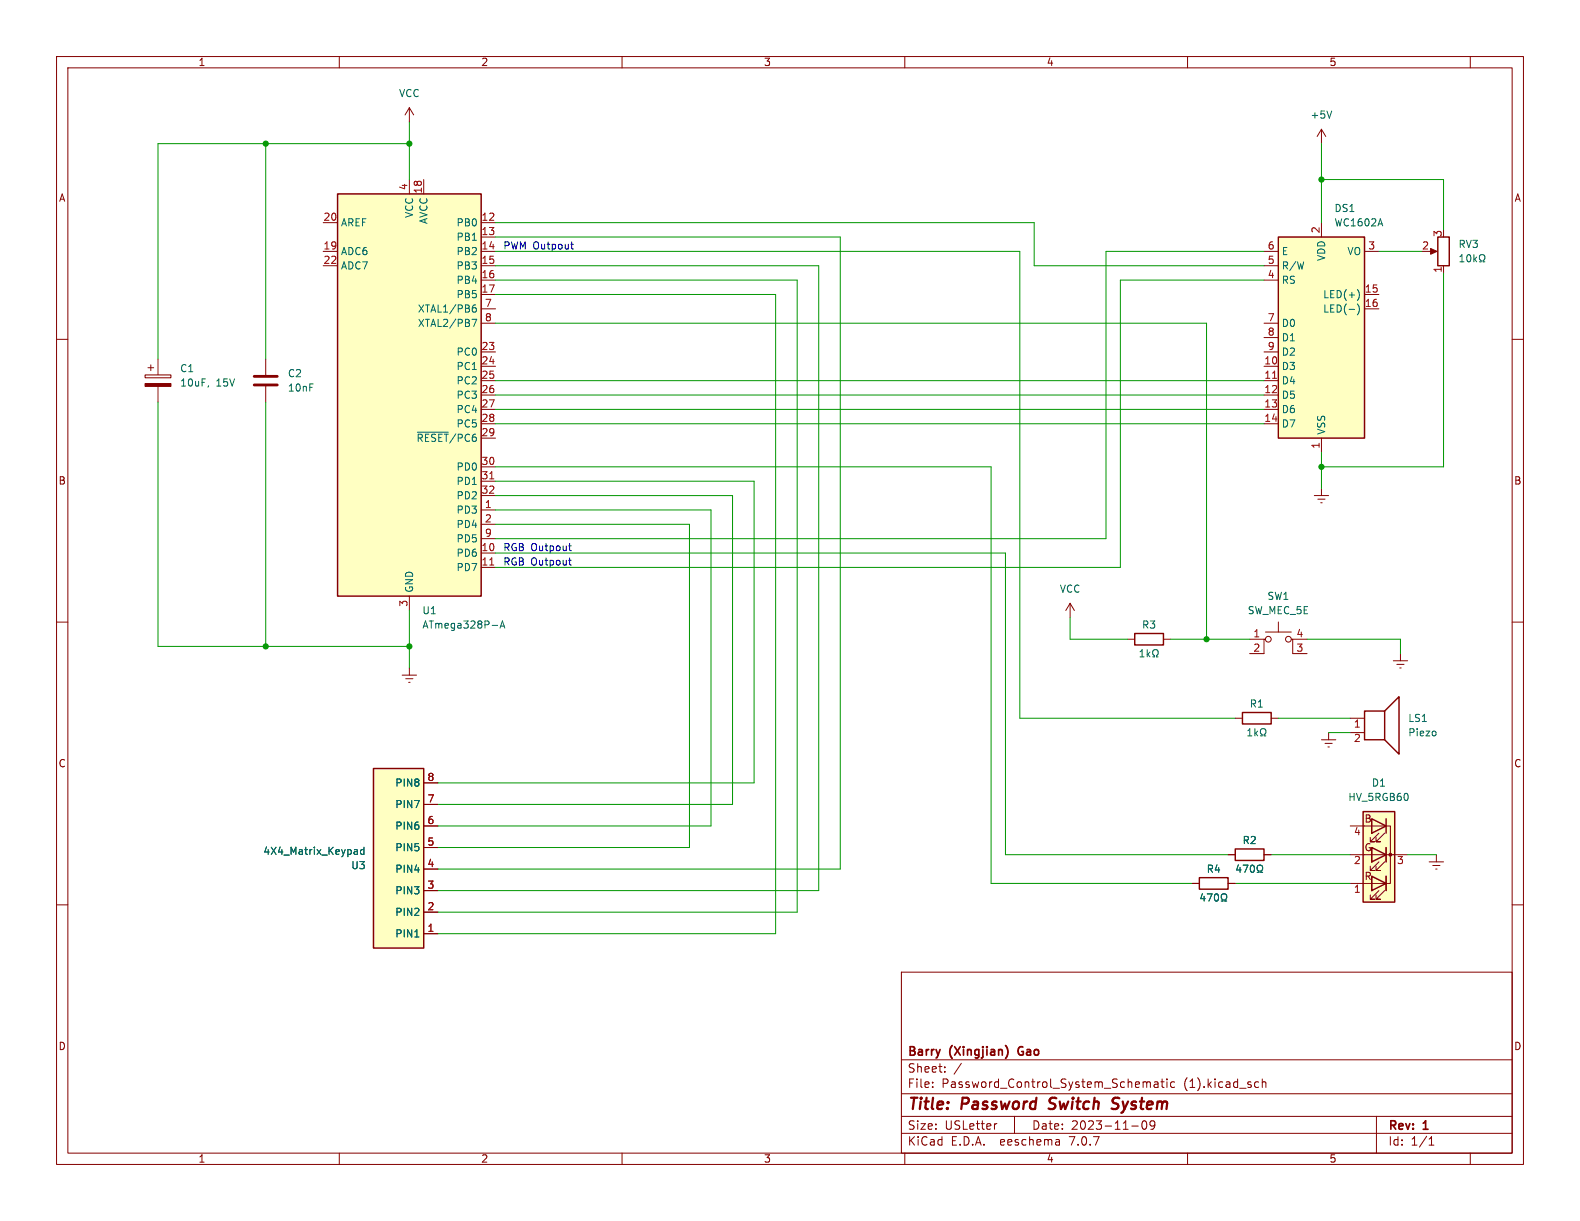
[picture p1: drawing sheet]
<svg xmlns="http://www.w3.org/2000/svg" width="279mm" height="216mm" viewBox="0 0 279 216" stroke-linecap="round" stroke-linejoin="round" font-family="sans-serif">
<g fill="none" stroke="#840000" stroke-width=".18">
<path d="M10 10h259.4v195.9h-259.4zM12 12h255.4v191.9h-255.4zM60 10v2M72.4 19.1l-.8 1.2M72.4 19.1v2.5M72.4 19.1l.8 1.2M110 10v2M160 10v2M210 10v2M260 10v2M57.1 39.4h2.6M72.4 31.8v2.5"/>
<path d="M74.9 31.8v2.5M85.1 39.4h2.5M233.7 22.9v2.5M233.7 39.4v2.5M233.7 22.9l-.8 1.2M233.7 22.9l.7 1.2M10 60h2M57.1 44.5h2.6M57.1 47h2.6M85.1 41.9h2.5M85.1 44.5h2.5M85.1 47h2.5"/>
<path d="M85.1 49.5h2.5M85.1 52.1h2.5M85.1 54.6h2.5M85.1 57.2h2.5M223.5 44.5h2.6M223.5 47h2.6M223.5 49.5h2.6M223.5 57.2h2.6M223.5 59.7h2.6M241.3 44.5h2.5M241.3 52.1h2.5M241.3 54.6h2.5"/>
<path d="M252.7 44.5h1M255.3 47v1.3M267.4 60h2M25.7 66.3h4.5v.5h-4.5zM26.2 65h1M26.7 64.5v1M27.9 63.5v2.8M27.9 68.3v2.8M47 63.5v2.8M47 68.3v2.8M85.1 62.2h2.5M85.1 64.8h2.5"/>
<path d="M85.1 67.3h2.5M85.1 69.9h2.5M85.1 72.4h2.5M85.1 74.9h2.5M85.1 77.5h2.5M223.5 62.2h2.6M223.5 64.8h2.6M223.5 67.3h2.6M223.5 69.9h2.6M223.5 72.4h2.6M223.5 74.9h2.6M233.7 77.5v2.5"/>
<path d="M85.1 87.6h2.5M85.1 90.2h2.5M85.1 97.8h2.5M85.1 92.7h2.5M85.1 82.6h2.5M85.1 85.1h2.5M85.1 95.3h2.5M232.4 87.6h2.5M233 88.3h1.3M233.6 88.9h.2M233.7 86.4v1.2M10 110h2"/>
<path d="M71.1 119.4h2.6M72.4 105.4v2.6M72.4 118.1v1.3M85.1 100.3h2.5M189.2 106.7l-.7 1.3M189.2 106.7v2.5M189.2 106.7l.8 1.3M199.4 113h1.3M205.7 113h1.3M221 113h2.5M223.8 113h-.3v2.6h-2.5M223.8 111.8h4.5"/>
<path d="M226.1 110v1.8M228.3 113h.3v2.6h2.5M228.6 113h2.5M246.4 116.8h2.5M247 117.5h1.3M247.5 118.1h.3M247.6 115.6v1.2M267.4 110h2M71.8 120h1.2M72.3 120.7h.2M74.9 138.4h2.6M218.4 127h1.3"/>
<path d="M224.8 127h1.3M233.7 130.8h2.5M234.3 131.4h1.3M234.8 132.1h.3M234.9 129.5v1.3M238.8 127h2.5M238.8 129.5h2.5M10 160h2M74.9 153.7h2.6M74.9 146.1h2.6M74.9 157.5h2.6M74.9 149.9h2.6"/>
<path d="M74.9 142.2h2.6M210.8 156.2h1.3M217.2 151.1h1.2M217.2 156.2h1.2M223.5 151.1h1.3M238.8 146.1h2.5M238.8 151.1h2.5M238.8 156.2h2.5M242.6 149.9v2.5zM242.6 152.4h.1M242.6 154.9v2.6zM242.6 157.5h.1"/>
<path d="M242.6 146.1h2.5M242.6 151.1h6.3M243.8 147.3l-1.5 1.5h.8h-.8v-.7M243.8 152.4l-1.5 1.5h.8h-.8v-.7M243.8 157.5l-1.5 1.5h.8h-.8v-.8M244.9 146.1h1v10.1h-3.3M244.9 147.3l-1.6 1.5h.8h-.8v-.7M244.9 152.4l-1.6 1.5h.8h-.8v-.7M244.9 157.5l-1.6 1.5h.8h-.8v-.8M245.1 149.9v2.5M245.1 154.9v2.6M252.7 152.4h2.6"/>
<path d="M253.4 153h1.2M253.9 153.7h.2M254 151.1v1.3M267.4 160h2M74.9 165.1h2.6M74.9 161.3h2.6M159.4 171.9h108v32h-108zM159.4 197.4h108M159.4 193.4h108M159.4 187.4h108M164.9 192.1v.2M164.9 191.4v.1"/>
<path d="M167.1 189.4v.2M167.1 188.7v.1M170 188l-1.3 1.9M176.3 198.7l-.3 .1M179.4 197.4v3M200.1 199.1h1.2M202.1 198.3a.81 .81 0 0 0 .3 1.4l.2-.2 .2-.4-.2-.8M203.2 191.3l.2 .2v.8M203.4 198.3v.5l.1 .2 .4 .1 .3-.3M204.1 191.4h.6l.1 .9M204.1 198.3a.99 .99 0 0 1-.3 1.4h-.3M204.8 191.6l-.5 .1a.29 .29 0 0 0-.2 .3 .29 .29 0 0 0 .2 .3l.5-.1"/>
<path d="M205.3 191.3h.6M205.5 190.8v1.3l.4 .2M206.4 190.8v.1M206.4 191.3v1M207.7 191.4l-.4-.1-.3 .3v.4l.1 .2h.6M222.1 191.3l.5 .1M222.6 192.2l-.5 .1M223.2 191.4l.2-.1 .4 .1 .1 .9M223.2 190.8v1.5M243.4 197.4v6.5M60 203.9v2M110 203.9v2"/>
<path d="M159.4 200.4h108M160 203.9v2M187.3 201.6l.1 .9M187.4 202.4l-.2 .1M187.4 201.8l-.2 .1M210 203.9v2M252.7 202.5h.9M252.7 201.4l.4-.4v1.5M260 203.9v2"/>
<circle cx="224.3" cy="113" r=".51"/>
<circle cx="227.8" cy="113" r=".51"/>
</g>
<path d="M185.4 196l.3 .1M185.7 194.3l-.1 .4 .1 .2M197.6 195.9a.85 .85 0 0 1-1 .1M197.7 194.1l-.7 .1a.46 .46 0 0 0-.3 .5 .46 .46 0 0 0 .4 .4l.5 .1" fill="none" stroke="#840000" stroke-width=".4"/>
<path d="M178.2 185.5v1M180.2 185.3l-.2 .4 .2 .7" fill="none" stroke="#840000" stroke-width=".3"/>
<g fill="#ffffc2" stroke="#ffffc2" stroke-width=".18">
<path d="M241 143.5h5.6v16h-5.6z"/>
<path d="M66 135.9h8.9v31.7h-8.9z"/>
<path d="M59.7 34.3h25.4v71.1h-25.4z"/>
<path d="M226.1 41.9h15.2v35.6h-15.2z"/>
</g>
<g fill="#840000" stroke="#840000" stroke-width=".18">
<path d="M25.7 67.8h4.5v.5h-4.5z"/>
<path d="M253 43.9l1.1 .6-1.1 .5z"/>
<circle cx="245.9" cy="151.1" r=".25"/>
</g>
<g fill="none" stroke="#840000" stroke-width=".25">
<path d="M59.7 34.3h25.4v71.1h-25.4zM226.1 41.9h15.2v35.6h-15.2zM254.3 41.9h2v5.1h-2zM200.7 112h5v2h-5zM66 135.9h8.9v31.7h-8.9zM219.7 126h5.1v2h-5.1zM241.3 125.7h3.6v5.1h-3.6zM244.9 125.7l2.5-2.5v10.2l-2.5-2.6M212.1 155.2h5.1v2h-5.1zM218.4 150.1h5.1v2h-5.1zM241 143.5h5.6v16h-5.6zM242.6 144.8l2.5 1.3-2.5 1.2z"/>
<path d="M242.6 149.9l2.5 1.2-2.5 1.3zM242.6 154.9l2.5 1.3-2.5 1.3zM245.1 144.8v2.5M245.1 149.9v2.5M245.1 154.9v2.6"/>
</g>
<g fill="none" stroke="#006464" stroke-width=".18">
<path d="M235.5 19.6l-.4 1.3M83.5 56.5h.8l-.5 1.2M83.6 54.5l.4-.1 .2 .2-.1 .5-.3 .1-.2-.1M84.1 53.9l-.3 .1-.2 .2M240 51.2a1.46 1.46 0 0 1 0 1.9M240 53.7a1.46 1.46 0 0 1 0 2M258.2 46.3h.7M258.2 45.4l.3-.4v1.3M259.5 45.2l.2-.2a.68 .68 0 0 1 .4 .7 .68 .68 0 0 1-.4 .6l-.2-.1-.1-.4zM260.6 45v1.3M260.8 45.8l.3 .5M261.1 45.5l-.5 .4"/>
<path d="M261.6 46.3h.3v-.2a.54 .54 0 0 1-.3-.8 .54 .54 0 0 1 .8-.2 .59 .59 0 0 1-.1 1v.2h.3M36.9 68.2l-.1 .3M73.8 76.4h5.5M87 110.6h1M88.4 111.1l.4-1.3 .5 1.3M88.5 110.7h.6M201.6 116.1h.7M201.6 115.2l.4-.3v1.2M202.9 114.9v1.2M203 115.7l.4 .4M203.4 115.3l-.5 .5M203.8 116.1h.3v-.2a.54 .54 0 0 1-.2-.7 .54 .54 0 0 1 .7-.3 .58 .58 0 0 1-.1 1v.2h.3"/>
<path d="M220.6 130.1h.8M220.6 129.2l.4-.4v1.3M221.9 128.8v1.3M222 129.6l.4 .5M222.4 129.3l-.5 .5M222.9 130.1h.3v-.2a.54 .54 0 0 1-.3-.8 .54 .54 0 0 1 .8-.2 .58 .58 0 0 1-.1 1v.2h.3M253.9 129.4v.6M62.8 150.2l.3 .1 .1 .8M63.2 151l-.4 .1M63.2 150.5l-.4 .1M64.4 150.3l-.4-.1-.2 .3 .1 .5h.5M64.4 149.8v1.3"/>
<path d="M212.6 158l-.3 .9h.8M212.9 158.5v.8M213.5 158.1h.8l-.5 1.2M214.9 158.1h.2a.68 .68 0 0 1 .4 .6 .68 .68 0 0 1-.4 .6 .84 .84 0 0 1-.2-1.2zM216 159.3h.3v-.2a.54 .54 0 0 1-.3-.8 .54 .54 0 0 1 .7-.2 .58 .58 0 0 1-.1 1v.2h.3M219 152.9l-.3 .9h.8M219.3 153.4v.8M219.8 153h.9l-.6 1.2M221.3 153h.1a.68 .68 0 0 1 .4 .6 .68 .68 0 0 1-.4 .6 .84 .84 0 0 1-.1-1.2zM222.3 154.2h.3v-.2a.54 .54 0 0 1-.3-.7 .54 .54 0 0 1 .8-.3 .58 .58 0 0 1-.1 1v.2h.3M73.4 165.7h.7"/>
</g>
<path d="M225 66.9h.8M86.6 99.9h.7M86.6 84.7h.7" fill="none" stroke="#a90000" stroke-width=".18"/>
<path d="M45 68.1h4M45 66.5h4" fill="none" stroke="#840000" stroke-width=".51"/>
<path d="M100.9 43.2h.5M101.1 43.9l.3 .1M100.6 99.1h.4M100.6 96.5h.4M100.7 99.7l.3 .2M100.7 97.2l.3 .2" fill="none" stroke="#0000c2" stroke-width=".18"/>
<g fill="none" stroke="#009600" stroke-width=".18">
<path d="M47 25.4v38.1M72.4 25.4h-44.5v38.1M72.4 21.6v10.2M87.6 39.4h95.3v7.6h40.6M233.7 31.8h21.6v8.8M233.7 25.4v14M87.6 47h57.2v110.5h-67.3M87.6 52.1h49.6v113h-59.7M87.6 44.5h92.7v82.5h38.1M87.6 49.5h53.4v111.8h-63.5M87.6 41.9h61v111.8h-71.1M87.6 57.2h125.8v55.8"/>
<path d="M223.5 44.5h-27.9v50.8h-108M223.5 49.5h-25.4v50.8h-110.5M243.8 44.5h7.7M255.3 48.3v34.3h-21.6M27.9 71.1v43.2h44.5M47 71.1v43.2M87.6 72.4h135.9M87.6 69.9h135.9M87.6 67.3h135.9M87.6 74.9h135.9M87.6 97.8h90.2v53.3h39.4M87.6 82.6h87.7v73.6h35.5"/>
<path d="M87.6 90.2h38.1v55.9h-48.2M87.6 92.7h34.3v57.2h-44.4M87.6 85.1h45.7v53.3h-55.8M87.6 87.6h41.9v54.6h-52M233.7 80v6.4M72.4 108v10.1M189.2 109.2v3.8h10.2M207 113h14M231.1 113h16.5v2.6M226.1 127h12.7M234.9 129.5h3.9M218.4 156.2h20.4"/>
<path d="M224.8 151.1h14M248.9 151.1h5.1"/>
</g>
<g fill="#009600" stroke="#009600" stroke-width=".18">
<circle cx="213.4" cy="113" r=".46"/>
<circle cx="233.7" cy="82.6" r=".46"/>
<circle cx="47" cy="114.3" r=".46"/>
<circle cx="72.4" cy="114.3" r=".46"/>
<circle cx="47" cy="25.4" r=".46"/>
<circle cx="72.4" cy="25.4" r=".46"/>
<circle cx="233.7" cy="31.8" r=".46"/>
</g>
<g font-size="2.8" fill="#840000">
<text x="160.4" y="196.8">Title:</text>
<text x="170.1" y="196.8">Password</text>
<text x="186.4" y="196.8">Switch</text>
<text x="198.3" y="196.8">System</text>
</g>
<g font-size="2.1" fill="#840000">
<text x="160.4" y="189.9">Sheet:</text>
<text x="160.4" y="187.1">Barry</text>
<text x="168" y="187.1">(Xingjian)</text>
<text x="180.7" y="187.1">Gao</text>
<text x="160.4" y="192.6">File:</text>
<text x="166.5" y="192.6">Password_Control_System_Schematic</text>
<text x="209.4" y="192.6">(1).kicad_sch</text>
<text x="160.4" y="202.8">KiCad</text>
<text x="160.4" y="200">Size:</text>
<text x="167.1" y="200">USLetter</text>
<text x="168.1" y="202.8">E.D.A.</text>
<text x="177" y="202.8">eeschema</text>
<text x="182.4" y="200">Date:</text>
<text x="189.4" y="202.8">7.0.7</text>
<text x="189.4" y="200">2023-11-09</text>
<text x="245.4" y="200.2">Rev:</text>
<text x="245.4" y="202.8">Id:</text>
<text x="249.5" y="202.8">1/1</text>
<text x="251.8" y="200.2">1</text>
</g>
<g font-size="1.8" fill="#840000">
<text x="35" y="11.9">1</text>
<text x="85" y="11.9">2</text>
<text x="135" y="11.9">3</text>
<text x="185" y="11.9">4</text>
<text x="235" y="11.9">5</text>
<text x="10.3" y="35.9">A</text>
<text x="267.7" y="35.9">A</text>
<text x="10.3" y="85.9">B</text>
<text x="267.7" y="85.9">B</text>
<text x="10.3" y="135.9">C</text>
<text x="267.7" y="135.9">C</text>
<text x="241.2" y="145.7">B</text>
<text x="241.2" y="150.7">G</text>
<text x="241.2" y="155.8">R</text>
<text x="10.3" y="185.9">D</text>
<text x="267.7" y="185.9">D</text>
<text x="35" y="205.8">1</text>
<text x="85" y="205.8">2</text>
<text x="135" y="205.8">3</text>
<text x="185" y="205.8">4</text>
<text x="235" y="205.8">5</text>
</g>
<g font-size="1.8" fill="#006464">
<text x="70.5" y="17.4">VCC</text>
<text x="231.6" y="21.2">+5V</text>
<text x="60.2" y="40.2">AREF</text>
<text x="73.3" y="38.6" transform="rotate(-90 73.3 38.6)">VCC</text>
<text x="75.8" y="39.7" transform="rotate(-90 75.8 39.7)">AVCC</text>
<text x="80.6" y="40.2">PB0</text>
<text x="235.9" y="37.7">DS1</text>
<text x="235.9" y="40.2">WC1602A</text>
<text x="60.2" y="45.3">ADC6</text>
<text x="60.2" y="47.9">ADC7</text>
<text x="80.6" y="42.8">PB1</text>
<text x="80.6" y="45.3">PB2</text>
<text x="80.6" y="47.9">PB3</text>
<text x="226.6" y="47.9">R/W</text>
<text x="226.6" y="45.3">E</text>
<text x="234.5" y="46.2" transform="rotate(-90 234.5 46.2)">VDD</text>
<text x="238.2" y="45.3">VO</text>
<text x="257.8" y="44">RV3</text>
<text x="80.6" y="50.4">PB4</text>
<text x="80.6" y="52.9">PB5</text>
<text x="226.6" y="50.4">RS</text>
<text x="233.9" y="52.9">LED(+)</text>
<text x="73.8" y="55.5">XTAL1/PB6</text>
<text x="73.8" y="58">XTAL2/PB7</text>
<text x="226.6" y="58">D0</text>
<text x="233.9" y="55.5">LED(-)</text>
<text x="80.6" y="63.1">PC0</text>
<text x="80.6" y="65.6">PC1</text>
<text x="226.6" y="65.6">D3</text>
<text x="226.6" y="60.6">D1</text>
<text x="226.6" y="63.1">D2</text>
<text x="31.8" y="66">C1</text>
<text x="31.8" y="68.6">10uF,</text>
<text x="38.2" y="68.6">15V</text>
<text x="50.8" y="66.9">C2</text>
<text x="50.8" y="69.4">10nF</text>
<text x="80.6" y="68.2">PC2</text>
<text x="80.6" y="70.7">PC3</text>
<text x="226.6" y="68.2">D4</text>
<text x="226.6" y="70.7">D5</text>
<text x="80.6" y="73.3">PC4</text>
<text x="80.6" y="75.8">PC5</text>
<text x="226.6" y="73.3">D6</text>
<text x="226.6" y="75.8">D7</text>
<text x="234.5" y="77" transform="rotate(-90 234.5 77)">VSS</text>
<text x="73.6" y="78.3">~{RESET}/PC6</text>
<text x="80.6" y="83.4">PD0</text>
<text x="80.6" y="86">PD1</text>
<text x="80.6" y="88.5">PD2</text>
<text x="80.6" y="91">PD3</text>
<text x="80.6" y="93.6">PD4</text>
<text x="80.6" y="98.7">PD6</text>
<text x="80.6" y="101.2">PD7</text>
<text x="80.6" y="96.1">PD5</text>
<text x="73.3" y="104.9" transform="rotate(-90 73.3 104.9)">GND</text>
<text x="187.3" y="105">VCC</text>
<text x="224" y="106.3">SW1</text>
<text x="74.6" y="108.8">U1</text>
<text x="74.6" y="111.4">ATmega328P-A</text>
<text x="201.9" y="111.4">R3</text>
<text x="220.5" y="108.8">SW_MEC_5E</text>
<text x="220.9" y="125.3">R1</text>
<text x="248.9" y="127.9">LS1</text>
<text x="248.9" y="130.4">Piezo</text>
<text x="69.8" y="143.1">PIN7</text>
<text x="69.8" y="139.3">PIN8</text>
<text x="238.3" y="141.8">HV_5RGB60</text>
<text x="242.5" y="139.3">D1</text>
<text x="69.8" y="146.9">PIN6</text>
<text x="219.6" y="149.5">R2</text>
<text x="46.5" y="151.4">4X4_Matrix_Keypad</text>
<text x="62" y="153.9">U3</text>
<text x="69.8" y="154.5">PIN4</text>
<text x="69.8" y="150.7">PIN5</text>
<text x="213.3" y="154.5">R4</text>
<text x="69.8" y="158.3">PIN3</text>
<text x="69.8" y="166">PIN1</text>
<text x="69.8" y="162.2">PIN2</text>
</g>
<g font-size="1.8" fill="#a90000">
<text x="72.1" y="33.7" transform="rotate(-90 72.1 33.7)">4</text>
<text x="74.7" y="34.3" transform="rotate(-90 74.7 34.3)">18</text>
<text x="57.1" y="39.1">20</text>
<text x="85" y="39.1">12</text>
<text x="85" y="41.7">13</text>
<text x="233.4" y="41.3" transform="rotate(-90 233.4 41.3)">2</text>
<text x="255" y="42" transform="rotate(-90 255 42)">3</text>
<text x="57.1" y="44.2">19</text>
<text x="57.1" y="46.7">22</text>
<text x="85" y="44.2">14</text>
<text x="85" y="46.7">15</text>
<text x="224.1" y="46.7">5</text>
<text x="224.1" y="44.2">6</text>
<text x="241.9" y="44.2">3</text>
<text x="251.4" y="44.2">2</text>
<text x="85" y="49.3">16</text>
<text x="85" y="51.8">17</text>
<text x="224.1" y="49.3">4</text>
<text x="241.3" y="51.8">15</text>
<text x="255" y="48.3" transform="rotate(-90 255 48.3)">1</text>
<text x="85.7" y="54.4">7</text>
<text x="85.7" y="56.9">8</text>
<text x="224.1" y="56.9">7</text>
<text x="224.1" y="59.4">8</text>
<text x="241.3" y="54.4">16</text>
<text x="85" y="62">23</text>
<text x="85" y="64.5">24</text>
<text x="223.5" y="64.5">10</text>
<text x="224.1" y="62">9</text>
<text x="85" y="67.1">25</text>
<text x="85" y="69.6">26</text>
<text x="223.5" y="67.1">11</text>
<text x="223.5" y="69.6">12</text>
<text x="85" y="72.1">27</text>
<text x="85" y="74.7">28</text>
<text x="85" y="77.2">29</text>
<text x="223.5" y="72.1">13</text>
<text x="223.5" y="74.7">14</text>
<text x="85" y="82.3">30</text>
<text x="233.4" y="79.4" transform="rotate(-90 233.4 79.4)">1</text>
<text x="85" y="84.8">31</text>
<text x="85" y="87.4">32</text>
<text x="85.7" y="89.9">1</text>
<text x="85.7" y="92.5">2</text>
<text x="85.7" y="95">9</text>
<text x="85" y="97.5">10</text>
<text x="85" y="100.1">11</text>
<text x="72.1" y="107.4" transform="rotate(-90 72.1 107.4)">3</text>
<text x="221.5" y="112.8">1</text>
<text x="229.2" y="112.8">4</text>
<text x="221.5" y="115.3">2</text>
<text x="229.2" y="115.3">3</text>
<text x="239.3" y="129">1</text>
<text x="239.3" y="131.5">2</text>
<text x="75.5" y="142">7</text>
<text x="75.5" y="138.2">8</text>
<text x="75.5" y="149.6">5</text>
<text x="75.5" y="145.8">6</text>
<text x="239.3" y="148">4</text>
<text x="75.5" y="153.4">4</text>
<text x="239.3" y="153.1">2</text>
<text x="246.9" y="153.1">3</text>
<text x="75.5" y="161">2</text>
<text x="75.5" y="157.2">3</text>
<text x="239.3" y="158.2">1</text>
<text x="75.5" y="164.8">1</text>
</g>
<g font-size="1.8" fill="#0000c2">
<text x="88.9" y="44.2">PWM Outpout</text>
<text x="88.9" y="100.1">RGB Outpout</text>
<text x="88.9" y="97.5">RGB Outpout</text>
</g>
</svg>
